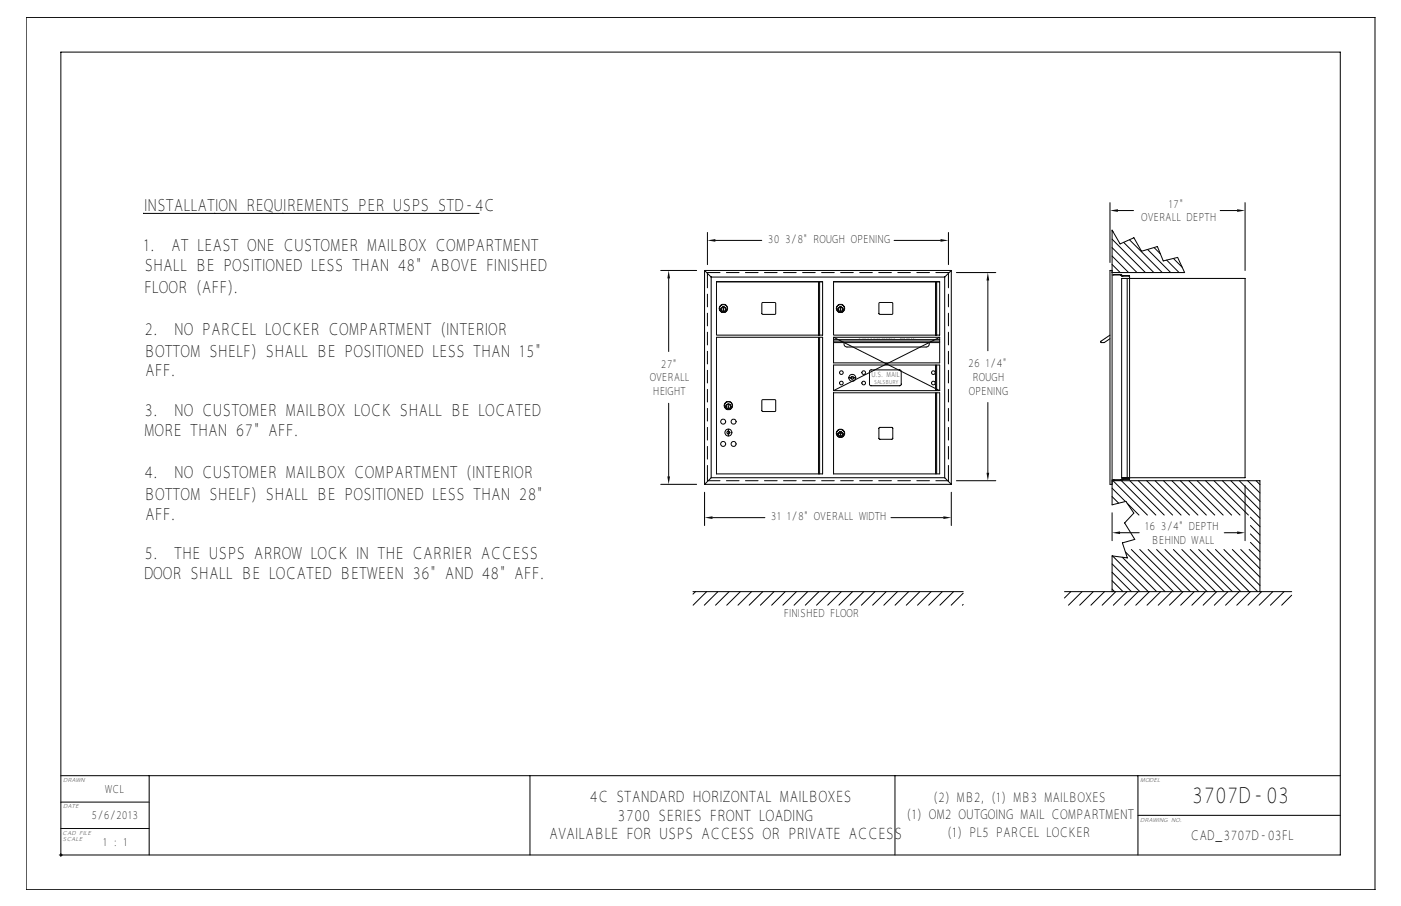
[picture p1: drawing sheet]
<svg xmlns="http://www.w3.org/2000/svg" width="432mm" height="279mm" viewBox="0 0 432 279" stroke-linecap="round" stroke-linejoin="round" font-family="sans-serif">
<g fill="none" stroke="#000" stroke-width=".31">
<path d="M8.1 5.4h415.7v269h-415.7zM44.4 65.8h-.3h103.7M218 71.7v9.9M220.5 74.1h14.3M275.6 74.1h14.3M292.3 71.7v9.9M342.1 62.5v18.5M342.8 79l5 5.1M342.8 76.4l7.6 7.7M342.8 73.8l10.2 10.3M342.8 71.2l.2 .3M344.6 64.9h4.7"/>
<path d="M346.3 74.7l9.3 9.4M348.1 73.9l10.1 10.2M353.7 76.9l7.1 7.2M355.7 76.3l1.9 2M361.7 79.7l2.6 2.7M376.1 64.9h5.2M383.7 62.5v20.9M203.6 83.4h11.1M206.1 85.9v22.5M217.2 83.4v66M217.2 83.4h76M217.2 83.4l2 2"/>
<path d="M218 84.1v.8M219.2 85.4v61.9h72M219.2 85.4h72M220.8 86.9h32.7v16.4h-32.7zM222.9 95.2l.1 .7zM234.9 93.4h4.1v3.5h-4.1zM252.3 86.9v16.4M252.6 86.9v16.4M256.9 86.9h32.7v16.4h-32.7zM259 95.2l.1 .7zM271 93.4h4.1v3.5h-4.1zM288.3 86.9v16.4"/>
<path d="M288.7 86.9v16.4M291.2 85.4v61.9M292.3 84.1v.8M293.2 83.4v66l-2-2.1M293.2 83.4l-2 2M294.8 84.1h12.1M304.5 86.5v21.7M342.8 81.6l2.5 2.5M342.8 84.1h22.3M342.8 83.4h-.7v66h.7M342.8 84.8l2.9-.2v.6h2.4M343.3 84.8v-.2h2.1v.2"/>
<path d="M345.7 85.9h38v61.4h-38zM346 85.2v-.2h2.1v.2M347.4 85.9v61.4M348.1 85.2v62.6h-2.1v-.2M359.6 80.2l3.8 3.9M365.1 84.1l-2.1-4.7-4.5 1.1-1.8-4.5-4.9 1.5-2.3-4.2-4.3 1.9-2.4-4.2v84.7l4.2-1.1 2.5 3.6-2.9 3.1 3.2 5-3.9 1.1 1.6 4.7-4.7-.7v11.1M220.8 104h32.7v42.1h-32.7zM252.3 104v42.1M252.6 104v42.1M256.9 104v7.9h32.7v-7.9M256.9 104l32.7 16.5M256.9 105.2h32.7"/>
<path d="M256.9 105.6h32.7M256.9 104.7h32.7M256.9 104h32.7M260.2 105.6a.95 .95 0 0 0 .9 1.4h24.4a.95 .95 0 0 0 .8-1.4M261.6 116.5h2.2a1.07 1.07 0 0 0-1.6-1 1.07 1.07 0 0 0-.2 1.8 1.07 1.07 0 0 0 1.7-.5l.1-.3M268.1 114.2l9.4-.1 .3 .5-.1 4.1-.4 .3-9-.1-.3-.4zM288.3 112.6v7.9M288.7 112.6v7.9M289.6 104l-32.7 16.5M342.1 103.3l-2.9 2.2 1.1 .1 1.8-1.1M206.1 124.4v22.5M224.4 125.1l.2 .8z"/>
<path d="M224.5 132.3v2.2M234.9 123.3h4.1v3.5h-4.1zM256.9 121.1h32.7v25h-32.7zM256.9 120.5v-7.9h32.7v7.9M256.9 120.5h32.7M258.6 133.6h.9M259 133.7l.1 .7zM259 133.1v1M271 131.9h4.1v3.5h-4.1zM288.3 121.1v25M288.7 121.1v25M304.5 124.1v21.7"/>
<path d="M203.6 149.4h11.1M217.2 151.8v10.3M218 147.5v.7M219.2 147.3l-2 2.1h76M219.6 159.6h16.1M274.6 159.6h16.2M292.3 147.5v.7M293.2 151.8v10.3M294.8 148.2h12.1M342.8 148.2h45.5v34.3M342.8 153.1l2 2.1M342.8 150.6l4.1 4.1"/>
<path d="M342.8 158.1v8.6M343 148.2l10.6 10.6M343.3 148v.1h2.1v-.1M345.6 148.2l10.6 10.6M347.4 155.2l3.6 3.6M348.1 147.6h-2.4v.5l-2.9-.1M348.2 148.2l10.6 10.6M350.8 148.2l10.6 10.6M353.4 148.2l10.6 10.6M356 148.2l10.6 10.6M358.6 148.2l10.6 10.6M361.2 148.2l10.6 10.6"/>
<path d="M363.8 148.2l10.6 10.6M366.4 148.2l10.6 10.6M369 148.2l10.6 10.6M371.6 148.2l10.6 10.6M374.2 148.2l10.6 10.6M376.8 148.2l11.5 11.6M379.4 148.2l8.9 9M381.9 148.2l6.4 6.4M383.7 149.8v16.9M384.5 148.2l3.8 3.8M385.4 159.5l2.9 2.9M387.1 148.2l1.2 1.2"/>
<path d="M342.8 179.1l3.3 3.4M342.8 176.5l5.9 6M342.8 173.9l8.5 8.6M342.9 171.4l11 11.1M345.2 164.3h5.9M345.9 171.8l10.6 10.7M346.9 170.2l12.2 12.3M348.7 169.5l13 13M351.3 169.5l13 13M353.9 169.5l13 13M356.5 169.5l13 13M359.1 169.5l13 13"/>
<path d="M361.7 169.5l13 13M364.3 169.5l13 13M366.8 169.5l13 13M369.4 169.5l13 13M372 169.5l13 13M374.6 169.5l13 13M377.2 169.5l11.1 11.1M377.3 164.3h4M379.8 169.5l8.5 8.5M382.4 169.5l5.9 5.9M385 169.5l3.3 3.3M385.4 167.3l2.9 2.9"/>
<path d="M385.4 164.7l2.9 2.9M385.4 162.1l2.9 2.9M213.6 182.5h83.3M214.3 182.5l-.7 .7M217.8 182.5l-4.2 4.1M221.3 182.5l-4.2 4.1M224.7 182.5l-4.2 4.1M228.2 182.5l-4.2 4.1M231.6 182.5l-4.2 4.1M235.1 182.5l-4.2 4.1M238.5 182.5l-4.1 4.1M242 182.5l-4.2 4.1"/>
<path d="M245.5 182.5l-4.2 4.1M248.9 182.5l-4.2 4.1M252.4 182.5l-4.2 4.1M255.8 182.5l-4.1 4.1M259.3 182.5l-4.2 4.1M262.8 182.5l-4.2 4.1M266.2 182.5l-4.2 4.1M269.7 182.5l-4.2 4.1M273.1 182.5l-4.2 4.1M276.6 182.5l-4.2 4.1M280 182.5l-4.1 4.1M283.5 182.5l-4.2 4.1"/>
<path d="M287 182.5l-4.2 4.1M290.4 182.5l-4.2 4.1M293.9 182.5l-4.2 4.1M296.9 182.9l-3.7 3.7M296.9 186.4l-.3 .2M328.1 182.5h70M330 182.5l-1.9 1.9M333.5 182.5l-4.2 4.1M337 182.5l-4.2 4.1M340.4 182.5l-4.2 4.1M342.8 181.7l.7 .8M343.9 182.5l-4.2 4.1"/>
<path d="M347.3 182.5l-4.2 4.1M350.8 182.5l-4.2 4.1M354.2 182.5l-4.1 4.1M357.7 182.5l-4.2 4.1M361.2 182.5l-4.2 4.1M364.6 182.5l-4.2 4.1M368.1 182.5l-4.2 4.1M371.5 182.5l-4.1 4.1M375 182.5l-4.2 4.1M378.5 182.5l-4.2 4.1M381.9 182.5l-4.2 4.1M385.4 182.5l-4.2 4.1"/>
<path d="M388.8 182.5l-4.2 4.1M392.3 182.5l-4.2 4.1M395.7 182.5l-4.1 4.1M398.1 183.6l-3.1 3M18.8 239.2h257M46 239.2v24.5M163.3 239.2v24.5M350.7 239.2h-74.9v24.5M350.7 239.2h62.4M350.7 239.2v24.5M18.8 247.4h27.2M18.8 255.5h27.2"/>
<path d="M53.8 243.6l.7-.5 1.2-.3h55.3a2.68 2.68 0 0 1 2.6 2.7v6.3a2.68 2.68 0 0 1-2.6 2.7h-55.3a2.68 2.68 0 0 1-2.7-2.7v-6.7zM54.1 243.9l.5-.4 1.1-.3h55.3a2.29 2.29 0 0 1 2.3 2.3v6.3a2.29 2.29 0 0 1-2.3 2.3h-55.3a2.29 2.29 0 0 1-2.3-2.3v-6.7zM54.3 244.1l1.4-.5h55.3a1.91 1.91 0 0 1 1.9 1.9v6.3a1.91 1.91 0 0 1-1.9 1.9h-55.3a1.91 1.91 0 0 1-1.9-1.9v-6.3zM55 244.8l.7-.3h55.3l.6 .3 .3 .7v6.3l-.3 .7-.6 .3h-55.3l-.7-.3-.3-.7v-6.3zM55.1 246.4h1.7M55.1 249.4h5.9M55.1 249.8h1.2M55.1 250.2h1.3M55.1 250.6h1.4M55.1 251h1.8M55.1 246.8h1.4M55.1 247.1h1.3"/>
<path d="M55.1 247.5h1.2M55.1 247.9h1.2M55.1 248.3h1.3M55.1 248.7h1.4M55.1 249.1h1.7M55.1 251.4h56.5M55.1 251.7h56.5M55.1 245.6h56.5M55.1 246h56.5M55.1 252.1h56.4M55.1 245.2h56.4M55.6 252.4h55.5"/>
<path d="M55.6 244.9h55.5M55.7 244.9l-.4 .2-.2 .4v6.3l.2 .4 .4 .2M56.3 249.4a1.48 1.48 0 0 0 1.4 1.9M56.5 249.4l.2 1 .7 .6h3.9a1.52 1.52 0 0 0 1.2-1.4 1.52 1.52 0 0 0-1.2-1.5h-2.9l-.3-.3 .3-.3h2.3l.3 .4h1.5l-.1-1-.5-.5-4.2-.1a1.52 1.52 0 0 0-1.2 1.5 1.52 1.52 0 0 0 1.2 1.5h3l.3 .3-.3 .3h-2.3l-.3-.5M57.7 246.1a1.73 1.73 0 0 0-1.4 1.7 1.73 1.73 0 0 0 1.4 1.7M58.2 249.8h2.6M58.3 247.8h2.4M61.3 246.1a1.54 1.54 0 0 1 1.4 2h-.6l.5 .5 .1 1.1 1.9-3.5M62.2 246.4h2.3M62.3 248.3h1.2M62.5 246.8h1.8M62.6 248.7h.7"/>
<path d="M62.7 247.1h1.4M62.7 249.1h.4M62.7 247.5h1.2M62.7 247.9h1M64.2 251.1l.5-.9h2.6l.5 .9M64.2 251h3.5M64.4 250.6h3.1M64.8 246.3h2.4l2.5 4.7h-1.7l-.7-1.1h-2.7l-.6 1.1h-1.8zM66 247.7l.3 .6h-.6zM66 247.3l.7 1.4h-1.5zM67.3 246.2l2.4 4.4v-4.3M67.5 246.4h2.2"/>
<path d="M67.7 246.8h2M67.9 247.1h1.8M68.1 247.5h1.6M68.3 247.9h1.4M68.5 248.3h1.2M68.7 248.7h1M68.9 249.1h.8M69.1 249.4h.6M69.3 249.8h.4M69.9 246.3h1.5v3.6h3.9v1.1h-5.4zM71.6 246.8h3.9M71.6 247.1h3.7"/>
<path d="M71.6 247.5h3.7M71.6 247.9h3.7M71.6 248.3h3.7M71.6 248.7h3.8M75.5 251v-.4l.5 .5 .7 .2M75.8 246.4h-4.2v3h3.7M75.8 246.6l.9-.3h3.9l.7 .6 .2 1h-1.6l-.3-.4h-2.3l-.3 .3 .3 .3h3a1.52 1.52 0 0 1 1.2 1.5 1.52 1.52 0 0 1-1.2 1.4l-4.2-.1-.5-.5-.1-1h1.5l.3 .5h2.3l.3-.3-.3-.3h-2.9a1.56 1.56 0 0 1-.9-2.7zM76.7 246.1a1.75 1.75 0 0 0-1.5 1.1 1.75 1.75 0 0 0 .5 1.9h-4.1M77.2 249.8h2.6M77.4 249.4h2.2M77.5 247.5h2.1M77.5 247.9h2.1"/>
<path d="M80.3 246.1a1.54 1.54 0 0 1 1.4 2h-.7a1.77 1.77 0 0 1 .7 1.8 1.77 1.77 0 0 1-1.4 1.4M81.1 251h1.1M81.2 246.4h1M81.3 248.3h.9M81.5 250.6h.7M81.5 246.8h.7M81.6 248.7h.6M81.6 250.2h.6M81.6 247.1h.6M81.7 249.1h.5M81.7 249.4h.5M81.7 249.8h.5"/>
<path d="M81.7 247.5h.5M81.7 247.9h.5M82.2 246.3v4.7M84 249.2h2.6l.3 .4-.3 .3h-2.6zM84 247.4h2.6l.3 .3-.3 .4h-2.6zM84.2 249.4l2.5 .2-2.5 .1zM84.2 247.6l2.5 .1-2.5 .2zM87.1 246.3a1.44 1.44 0 0 1 1 2.3 1.49 1.49 0 0 1-.9 2.4h-4.8v-4.7h4.8M87.1 246.1a1.47 1.47 0 0 1 1.4 1.8M88 246.4h1.2M88.1 251h1.7M88.3 246.8h.9"/>
<path d="M88.4 250.6h1M88.5 248.3h.7M88.5 248.7h.7M88.5 247.1h.7M88.5 247.9h.7M88.5 247.9l-.1 .6a1.69 1.69 0 0 1-1.2 2.8M88.5 247.5h.7M88.6 250.2h.7M88.6 249.1h.6M88.6 249.4h.6M88.6 249.8h.6M89.2 246.3v3.6a1.4 1.4 0 0 0 1.4 1.4"/>
<path d="M89.4 246.3h1.6v3.3l.3 .3 3-.1 .1-3.5h1.5l-.1 4.1-.5 .5-.6 .1-4.7-.1-.4-.5-.2-.5zM91.2 246.3l.1 3.4h2.9v-3.4M91.2 246.4h3M91.2 249.4h3M91.2 246.8h3M91.2 247.1h3M91.2 247.5h3M91.2 247.9h3M91.2 248.3h3M91.2 248.7h3M91.2 249.1h3M95.6 251h1.2"/>
<path d="M95.9 250.6h.9M96.1 250.2h.7M96.1 246.3v3.6a1.4 1.4 0 0 1-1.4 1.4M96.1 246.4h.7M96.1 249.4h.7M96.1 249.8h.7M96.1 246.8h.7M96.1 247.1h.7M96.1 247.5h.7M96.1 247.9h.7M96.1 248.3h.7M96.1 248.7h.7"/>
<path d="M96.1 249.1h.7M96.8 246.3v4.7M98.6 247.4h2.7l.2 1.1-.3 .2h-2.6zM98.8 247.6h2.4l.1 .8-2.5 .1zM98.8 250.2h2.5M98.8 250.6h2.5M98.8 251h2.5M98.8 247.9h2.5M98.8 248.3h2.5M101.3 250.2l-2.5-.1v.9M101.3 250.2v.8M101.8 246.1a1.4 1.4 0 0 1 1.4 1.4v1.1l1.6 .1"/>
<path d="M102.9 246.4l2.7 3.2v1.4M103 248.6v.2a.48 .48 0 0 0-.3 .5 .48 .48 0 0 0 .3 .4v1.3h-1.5v-.9l-.3-.2h-2.6v1.1h-1.6v-4.7h4.8l.9 .3a2.15 2.15 0 0 1 .3 2M103 246.3h2l1.6 1.8 1.6-1.8h2l-2.8 3.2v1.5h-1.6v-1.5zM103.1 249.4h2.4M103.1 249.1h2.1M103.2 247.1h.3M103.2 249.8h2.4M103.2 248.6l-.2 .7 .2 1.7M103.2 250.2h2.4M103.2 250.6h2.4M103.2 251h2.4M103.2 247.5h.6"/>
<path d="M103.2 247.9h1M103.2 248.3h1.3M105.2 246.1l1.4 1.6 1.4-1.6M105.4 246.4h2.4M105.8 246.8h1.7M106.1 247.1h1M106.4 247.5h.4M107.6 249.8h4M107.6 250.2h4M107.6 250.6h4M107.6 251h4M107.7 249.4h3.9"/>
<path d="M108 249.1h3.6M108.4 248.7h3.2M108.7 248.3h2.9M109 247.9h2.6M109.4 247.5h2.2M109.7 247.1h1.9M110 246.8h1.6M111 244.9l.4 .2 .2 .4v6.3l-.2 .4-.4 .2M111.6 246.4h-1.2l-2.8 3.2v1.4M350.7 251.4h62.4M18.3 263.7h394.8v-247.6h-394.3v248.1"/>
<circle cx="223" cy="95.1" r="1.28"/>
<circle cx="223" cy="95.4" r=".7"/>
<circle cx="223" cy="95.4" r=".73"/>
<circle cx="223" cy="95.4" r=".76"/>
<circle cx="223" cy="95.1" r="1.19"/>
<circle cx="259" cy="95.4" r=".73"/>
<circle cx="259" cy="95.4" r=".76"/>
<circle cx="259" cy="95.1" r="1.19"/>
<circle cx="259" cy="95.4" r=".7"/>
<circle cx="259" cy="95.1" r="1.28"/>
<circle cx="259.3" cy="118.1" r=".56"/>
<circle cx="259.3" cy="114.9" r=".56"/>
<circle cx="262.7" cy="116.5" r=".46"/>
<circle cx="266.2" cy="118.1" r=".56"/>
<circle cx="266.2" cy="114.9" r=".56"/>
<circle cx="287.7" cy="118.1" r=".56"/>
<circle cx="287.7" cy="114.9" r=".56"/>
<circle cx="222.9" cy="136.9" r=".76"/>
<circle cx="222.9" cy="130" r=".76"/>
<circle cx="224.5" cy="133.4" r=".46"/>
<circle cx="224.5" cy="125.1" r="1.19"/>
<circle cx="224.5" cy="133.4" r="1.07"/>
<circle cx="224.5" cy="125.4" r=".73"/>
<circle cx="224.5" cy="125.4" r=".7"/>
<circle cx="224.5" cy="125.4" r=".76"/>
<circle cx="224.5" cy="125.1" r="1.28"/>
<circle cx="226.1" cy="130" r=".76"/>
<circle cx="226.1" cy="136.9" r=".76"/>
<circle cx="259" cy="133.9" r=".73"/>
<circle cx="259" cy="133.9" r=".76"/>
<circle cx="259" cy="133.6" r="1.19"/>
<circle cx="259" cy="133.9" r=".7"/>
<circle cx="259" cy="133.6" r="1.28"/>
</g>
<path d="M218 74.1l2.5-.4v.8zM289.9 73.7l2.4 .4-2.4 .4zM342.1 64.9l2.5-.4v.8zM381.3 64.5l2.4 .4-2.4 .4zM206.1 83.4l.4 2.5h-.8zM304.5 84.1l.4 2.4h-.8zM205.7 146.9h.8l-.4 2.5zM217.2 159.6l2.4-.4v.8zM290.8 159.2l2.4 .4-2.4 .4zM304.1 145.8h.8l-.4 2.4zM342.8 164.3l2.4-.4v.8zM381.3 163.9l2.4 .4-2.4 .4z" fill="#000"/>
<path d="M218 148.2v-64.1M292.3 148.2v-64.1" fill="none" stroke="#000" stroke-width=".31" stroke-dasharray="3.9 2" stroke-dashoffset="-.8"/>
<path d="M218 84.1h74.3M218 148.2h74.3" fill="none" stroke="#000" stroke-width=".31" stroke-dasharray="3.9 2"/>
<path d="M47.2 241.5h113.2v20.2h-113.2z" fill-rule="evenodd" fill="#fff"/>
<text font-size="6.9" x="367.3" y="247.8">3707D-03</text>
<g font-size="5.2">
<text x="44.4" y="65.1">INSTALLATION REQUIREMENTS PER USPS STD-4C</text>
<text x="44.1" y="77.3">1.</text>
<text x="52.8" y="77.3">AT LEAST ONE CUSTOMER MAILBOX COMPARTMENT</text>
<text x="44.5" y="83.4">SHALL BE POSITIONED LESS THAN 48&quot; ABOVE FINISHED</text>
<text x="44.4" y="90.2">FLOOR (AFF).</text>
<text x="44.5" y="103.2">2.</text>
<text x="53.7" y="103.2">NO PARCEL LOCKER COMPARTMENT (INTERIOR</text>
<text x="44.4" y="110">BOTTOM SHELF) SHALL BE POSITIONED LESS THAN 15&quot;</text>
<text x="44.8" y="116.1">AFF.</text>
<text x="44.5" y="128.3">3.</text>
<text x="53.7" y="128.3">NO CUSTOMER MAILBOX LOCK SHALL BE LOCATED</text>
<text x="44.4" y="134.4">MORE THAN 67&quot; AFF.</text>
<text x="44.5" y="147.4">4.</text>
<text x="53.7" y="147.4">NO CUSTOMER MAILBOX COMPARTMENT (INTERIOR</text>
<text x="44.4" y="154.2">BOTTOM SHELF) SHALL BE POSITIONED LESS THAN 28&quot;</text>
<text x="44.8" y="160.3">AFF.</text>
<text x="44.5" y="172.5">5.</text>
<text x="53.7" y="172.5">THE USPS ARROW LOCK IN THE CARRIER ACCESS</text>
<text x="44.4" y="178.6">DOOR SHALL BE LOCATED BETWEEN 36&quot; AND 48&quot; AFF.</text>
</g>
<g font-size="4.8">
<text x="181.8" y="247.4">4C STANDARD HORIZONTAL MAILBOXES</text>
<text x="190.4" y="253.2">3700 SERIES FRONT LOADING</text>
<text x="169.2" y="258.9">AVAILABLE FOR USPS ACCESS OR PRIVATE ACCESS</text>
</g>
<g font-size="4.1">
<text x="287.6" y="247.3">(2) MB2, (1) MB3 MAILBOXES</text>
<text x="279.4" y="252.7">(1) OM2 OUTGOING MAIL COMPARTMENT</text>
<text x="291.9" y="258.2">(1) PL5 PARCEL LOCKER</text>
<text x="367" y="259">CAD_3707D-03FL</text>
</g>
<g font-size="3.5">
<text x="360.2" y="64.1">17&quot;</text>
<text x="351.7" y="68.2">OVERALL DEPTH</text>
<text x="236.7" y="75">30 3/8&quot; ROUGH OPENING</text>
<text x="203.7" y="113.5">27&quot;</text>
<text x="298.4" y="113.3">26 1/4&quot;</text>
<text x="200.2" y="117.6">OVERALL</text>
<text x="299.7" y="117.6">ROUGH</text>
<text x="201.2" y="121.7">HEIGHT</text>
<text x="298.6" y="121.7">OPENING</text>
<text x="237.6" y="160.4">31 1/8&quot; OVERALL WIDTH</text>
<text x="352.8" y="163.5">16 3/4&quot; DEPTH</text>
<text x="354.9" y="167.8">BEHIND WALL</text>
<text x="241.6" y="190.3">FINISHED FLOOR</text>
<text x="32.4" y="244.5">WCL</text>
<text x="28.2" y="252.6">5/6/2013</text>
<text x="31.7" y="260.8">1 : 1</text>
</g>
<text font-size="2.2" x="268.6" y="116.4">U.S. MAIL</text>
<g font-size="1.8">
<text x="19.5" y="241.2">DRAWN</text>
<text x="351.5" y="241.2">MODEL</text>
<text x="19.5" y="249.3">DATE</text>
<text x="19.2" y="257.5">CAD FILE</text>
<text x="351.5" y="253.4">DRAWING NO.</text>
<text x="19.3" y="259.5">SCALE</text>
</g>
<text font-size="1.7" x="269.4" y="118.3">SALSBURY</text>
<g font-size=".5">
<text x="264.7" y="104.6">OUTGOING</text>
<text x="277.4" y="104.6">MAIL</text>
</g>
</svg>
